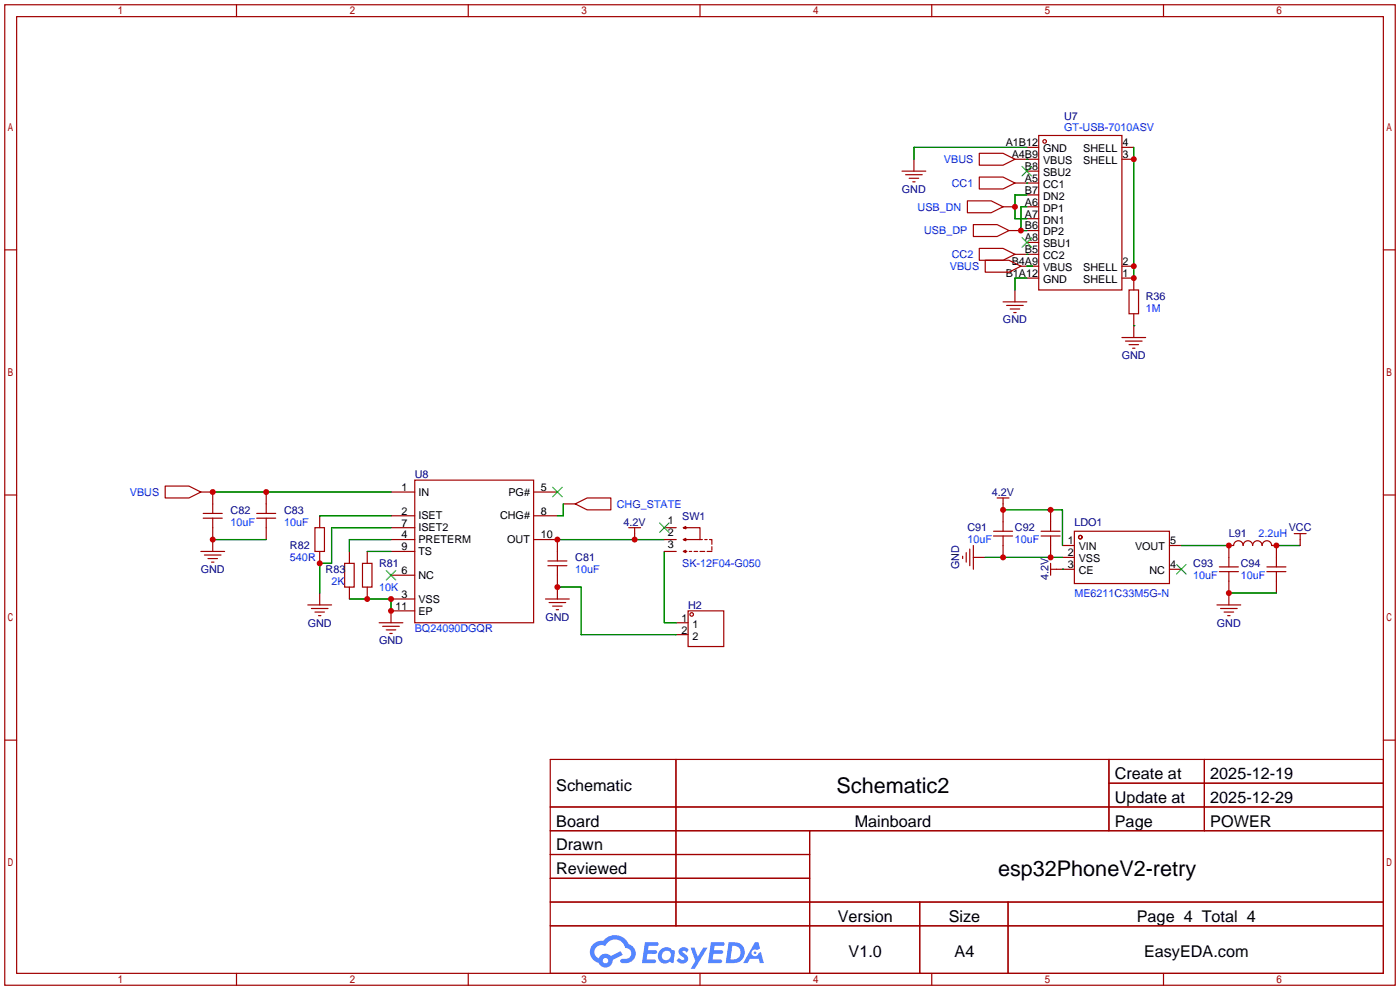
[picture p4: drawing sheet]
<svg xmlns="http://www.w3.org/2000/svg" width="299mm" height="212mm" viewBox="0 0 299 212" stroke-linecap="round" stroke-linejoin="round" font-family="sans-serif">
<g fill="none" stroke="#a10000" stroke-width=".25">
<path d="M1 1h297.2v209.6h-297.2zM3.6 3.6h292.1v204.4h-292.1zM50.5 1v2.6M100.1 1v2.6M149.6 1v2.6M199.1 1v2.6M248.7 1v2.6M1 53.4h2.6M295.7 53.4h2.5M1 105.8h2.6M295.7 105.8h2.5M1 158.2h2.6"/>
<path d="M295.7 158.2h2.5M117.6 162.3h178.1v45.7h-178.1zM117.6 172.5h178.1M117.6 177.5h178.1M144.5 162.3v35.6M173 177.5v30.5M237 162.3v15.2M237 167.4h58.7M257.4 162.3v15.2M117.6 182.6h55.4M117.6 192.8h178.1M117.6 187.7h55.4"/>
<path d="M117.6 197.9h178.1M196.6 192.8v15.2M215.4 192.8v15.2M50.5 208v2.6M100.1 208v2.6M149.6 208v2.6M199.1 208v2.6M248.7 208v2.6"/>
</g>
<g fill="#5487ff">
<path d="M145.3 202.7a1.3 1.3 0 0 1 1.9 .3l-.4 .6a.54 .54 0 0 0-.9-.2l.1 .2a1.34 1.34 0 0 1 .9 1.8 1.47 1.47 0 0 1-2.3-.1l.5-.6 .8 .5a.31 .31 0 0 0 .4-.3 .31 .31 0 0 0-.3-.4 1.12 1.12 0 0 1-.7-1.8z"/>
<path d="M147.6 202.5h.9l.6 2 1.2-2h.9l-2.7 4.6h-.9l1-1.7z"/>
<path d="M137.8 201.4h1.7a1.31 1.31 0 0 1 1.2 .2 .4 .4 0 0 1-.3 .5l-1.8 .1-.1 .9h1.6a.4 .4 0 0 1 .4 .4 .4 .4 0 0 1-.5 .4h-1.6l-.2 1.2h1.4a.46 .46 0 0 1 .5 0 .46 .46 0 0 1 .1 .5l-.4 .2h-2.6z"/>
<path d="M151.9 201.4h1.7a1.32 1.32 0 0 1 1.2 .2 .39 .39 0 0 1-.3 .5l-1.8 .1-.1 .9h1.6a.4 .4 0 0 1 .4 .4 .4 .4 0 0 1-.4 .4h-1.7l-.2 1.2h1.4a.46 .46 0 0 1 .5 0 .46 .46 0 0 1 .1 .5l-.4 .2h-2.6z"/>
<path d="M161.3 201.4h.8l.3 1.3-.6 .4a.75 .75 0 0 0-1.1 .3 .75 .75 0 0 0 .5 1 .75 .75 0 0 0 .9-.7l.5-.2 .6 2.3h-.8l-.3-.9h-1.8l-.5 .9h-1z"/>
<path d="M155.7 201.4l-.6 4.4h1.5a2.27 2.27 0 0 0 2.6-2.2 2.27 2.27 0 0 0-2.7-2.2zM156.5 202.1a1.5 1.5 0 0 1 1.8 1.6 1.5 1.5 0 0 1-1.9 1.4h-.3z"/>
<path d="M141.2 203a1.6 1.6 0 0 0-.3 2.3 1.6 1.6 0 0 0 2.3 .2l.7 .3 .3-2.4-.1-.3-.5-.1a1.58 1.58 0 0 0-2.4 0zM141.8 203.5a.98 .98 0 0 1 1.6 .4 .98 .98 0 0 1-1.1 1.3 .94 .94 0 0 1-.9-.7 .94 .94 0 0 1 .4-1z"/>
<path d="M126.8 201.8a2.37 2.37 0 0 0 1.1 4 1.54 1.54 0 0 0 1.8 1 1.54 1.54 0 0 0 1.2-1.6l2.2-1.1-.5-.8-2 1a1.57 1.57 0 0 0-2.7 .5 1.5 1.5 0 0 1-.7-2.1 1.5 1.5 0 0 1 2.2-.5 2.23 2.23 0 0 1 2.3-1.4 2.23 2.23 0 0 1 2 1.8 1.16 1.16 0 0 1 1.2 1.1 1.16 1.16 0 0 1-1.1 1.2h-.7a.47 .47 0 0 0-.5 .4 .47 .47 0 0 0 .4 .5 2.17 2.17 0 0 0 2.5-.9 2.17 2.17 0 0 0-.3-2.7l-.8-.4a3.2 3.2 0 0 0-5.5-.7l-1.1 .1zM128.8 205.3a.6 .6 0 0 1 1.2 0 .6 .6 0 0 1-1.2 0z"/>
<circle cx="161.4" cy="203.6" r=".28"/>
</g>
<g fill="none" stroke="#a10000" stroke-width=".25">
<path d="M192.8 36.6h5.1M193.5 37.3h3.6M194.3 38.1h2M195.1 38.9h.5M195.3 34v2.6M209.3 32.8h5.1l2.5 1.2-2.5 1.3h-5.1zM209.3 37.8h5.1l2.5 1.3-2.5 1.3h-5.1zM216.9 34h5.1M216.9 39.1h5.1M219.5 31.5h2.5M219.5 36.6h2.5M222 29h17.8v33h-17.8z"/>
<path d="M239.8 31.5h2.5M239.8 34h2.5M206.8 42.9h5l2.6 1.3-2.6 1.3h-5zM208 48h5.1l2.5 1.3-2.5 1.2h-5.1zM209.3 53.1h5.1l2.5 1.3-2.5 1.2h-5.1zM210.6 55.6h5l2.6 1.3-2.6 1.3h-5zM214.4 44.2h2.5M215.6 49.3h2.6M216.9 54.4h5.1M218.2 56.9h3.8M219.5 59.4h2.5M219.5 51.8h2.5"/>
<path d="M219.5 49.3h2.5M219.5 46.7h2.5M219.5 44.2h2.5M219.5 41.7h2.5M239.8 56.9h2.5M239.8 59.4h2.5v2.6M214.4 64.5h5.1M215.1 65.3h3.6M215.9 66h2M216.7 66.8h.5M216.9 62v2.5M239.8 72.1h5.1"/>
<path d="M240.5 72.9h3.6M241.3 62h2v5.1h-2zM241.3 73.7h2M242.1 74.4h.5M242.3 67.1v5M35.3 103.9h5.1l2.5 1.3-2.5 1.2h-5.1zM42.9 105.2h2.6v4.5M42.9 117.9h5.1M43.4 109.7h4.1M43.4 110.7h4.1M43.7 118.6h3.5M44.4 119.4h2.1"/>
<path d="M45.5 110.7v7.2M54.9 109.7h4M54.9 110.7h4M56.9 105.2v4.5M56.9 110.7v4.6M67.3 112.8h2v5.1h-2zM68.3 110.2v2.6M68.3 117.9v2.5M74.7 117.9v2.5M78.5 117.9v2.5M83.6 105.2h5M83.6 110.2h5"/>
<path d="M83.6 112.8h5M83.6 115.3h5M83.6 117.9h5M88.6 102.6h25.4v30.5h-25.4zM114 105.2h5.1M114 110.2h5.1M114 115.3h5.1v4.6M117.1 119.9h4.1M120.4 107.7h2.5M122.9 107.7l2.6-1.3h5.1v2.6h-5.1zM134.4 112.8h2.5M135.6 112.8v2.5"/>
<path d="M142 112.8h2.5M142 115.3h2.5M142 117.9h2.5M146 117.9l.6 .2v-.5l-.6 .3h.8M146.8 112.8h-.8l.6-.3v.5l-.6-.2h3.6v2.5h-3.6l.6 .3v-.5l-.6 .2h.8M147.3 117.9h.5M148.3 117.9h.8M149.6 115.3h.5M149.6 117.9h1M150.6 115.3h.5M151.1 117.9h1M151.6 115.3h.5v1"/>
<path d="M152.1 116.8v.8M205.7 118.9v.5M206.5 118.1v2M207.3 117.3v3.6M208 119.1h2.6M208 116.6v5.1M212.3 113.5h4.1M212.3 114.6h4.1M213.1 106.4h2.5M214.4 106.4v7.1M214.4 114.6v4.5M222.5 113.5h4.1"/>
<path d="M222.5 114.6h4.1M224.5 109v4.5M224.5 114.6v4.5M227.1 116.6h2.5M227.1 119.1h2.5M229.6 113.5h20.3v11.2h-20.3zM249.9 116.6h2.6M276.6 114h2.5M277.9 114v2.6M45.2 120.1h.5M65.8 129.3h5.1M66.5 130h3.6"/>
<path d="M67.3 130.8h2M68.1 131.6h.5M68.3 126.7v2.6M73.7 120.4h2v5.1h-2zM74.7 125.5v2.5M77.5 120.4h2v5.1h-2zM78.5 125.5v2.5M81 133.1h5.1M81.8 133.9h3.5M82.5 134.6h2.1M83.3 135.4h.5M83.6 122.9h5"/>
<path d="M83.6 128h5M88.6 130.6h-5v2.5M116.6 128h5.1M117.1 120.9h4.1M117.3 128.8h3.6M118.1 129.5h2M118.9 130.3h.5M119.1 120.9v7.1M144.5 133.1h2.6M144.5 135.6h2.6M147.1 130.6h7.6v7.6h-7.6zM224.5 121.7h5.1"/>
<path d="M224.5 120.4v2.5M249.9 121.7h2.6M260.1 129.3h5.1M260.6 121.2h4.1M260.6 122.2h4.1M260.9 130h3.5M261.6 130.8h2.1M262.4 131.6h.5M262.6 121.2v-4.6h1.1a1.02 1.02 0 0 1 1-1 1.02 1.02 0 0 1 1 1 1.02 1.02 0 0 1 1-1 1.02 1.02 0 0 1 1 1 1.02 1.02 0 0 1 1-1 1.02 1.02 0 0 1 1 1 1.02 1.02 0 0 1 1.1-1 1.02 1.02 0 0 1 1 1h1v4.6M262.6 122.2v7.1M270.8 121.2h4M270.8 122.2h4"/>
<path d="M272.8 122.2v4.5"/>
<circle cx="223.3" cy="30.2" r=".38"/>
<circle cx="230.9" cy="114.8" r=".38"/>
<circle cx="147.8" cy="131.3" r=".38"/>
</g>
<path d="M218.4 35.6l2.1 2M220.5 35.6l-2.1 2M218.4 50.8l2.1 2M220.5 50.8l-2.1 2M118.1 104.1l2 2.1M120.1 104.1l-2 2.1M141 111.8l2 2M143 111.8l-2 2M82.5 121.9l2.1 2.1M84.6 121.9l-2.1 2.1M251.5 120.6l2 2.1M253.5 120.6l-2 2.1" fill="none" stroke="#3c3" stroke-width=".25"/>
<g fill="none" stroke="#008700" stroke-width=".25">
<path d="M219.5 34h.1M219.5 39.1h.1M219.5 31.5h-24.2v2.5M242.3 31.5v27.9M219.5 54.4h.1M219.5 41.7h-2.6v5h2.6M219.5 59.4h-2.6v2.6M219.5 56.9h1.2M219.5 44.2h-1.3v5.1h1.3M242.3 69.6h.1M45.5 105.2h38.1M45.5 115.3h11.4"/>
<path d="M68.3 110.2h15.3M78.5 117.9h5.1M83.6 112.8h-12.7v7.6h-2.6v6.3M83.6 115.3h-8.9v2.6M119.1 115.3h22.9M120.4 107.7v2.5h-1.3M142 117.9v15.2h2.5M210.6 119.1h16.5M214.4 109h12.7v7.6M252.5 116.6h10.1M272.8 116.6h5.1M74.7 128h8.9v2.6"/>
<path d="M119.1 125.5h5.1v10.1h20.3M227.1 121.7h.1M262.6 126.7h10.2"/>
</g>
<g fill="#c00">
<circle cx="242.3" cy="59.4" r=".63"/>
<circle cx="242.3" cy="56.9" r=".63"/>
<circle cx="242.3" cy="34" r=".63"/>
<circle cx="216.9" cy="44.2" r=".63"/>
<circle cx="218.2" cy="49.3" r=".63"/>
<circle cx="83.6" cy="128" r=".63"/>
<circle cx="83.6" cy="130.6" r=".63"/>
<circle cx="78.5" cy="128" r=".63"/>
<circle cx="56.9" cy="105.2" r=".63"/>
<circle cx="45.5" cy="105.2" r=".63"/>
<circle cx="68.3" cy="120.4" r=".63"/>
<circle cx="45.5" cy="115.3" r=".63"/>
<circle cx="119.1" cy="115.3" r=".63"/>
<circle cx="135.6" cy="115.3" r=".63"/>
<circle cx="119.1" cy="125.5" r=".63"/>
<circle cx="214.4" cy="109" r=".63"/>
<circle cx="224.5" cy="109" r=".63"/>
<circle cx="224.5" cy="119.1" r=".63"/>
<circle cx="214.4" cy="119.1" r=".63"/>
<circle cx="262.6" cy="116.6" r=".63"/>
<circle cx="272.8" cy="116.6" r=".63"/>
<circle cx="262.6" cy="126.7" r=".63"/>
</g>
<g font-size="4.6">
<text x="178.8" y="169.4">Schematic2</text>
<text x="213.3" y="187.2">esp32PhoneV2-retry</text>
</g>
<g font-size="3.5">
<text x="238.3" y="166.5">Create at</text>
<text x="258.7" y="166.5">2025-12-19</text>
<text x="118.9" y="169.1">Schematic</text>
<text x="238.3" y="171.6">Update at</text>
<text x="258.7" y="171.6">2025-12-29</text>
<text x="118.9" y="176.7">Board</text>
<text x="182.7" y="176.7">Mainboard</text>
<text x="238.3" y="176.7">Page</text>
<text x="258.7" y="176.7">POWER</text>
<text x="118.9" y="181.8">Drawn</text>
<text x="118.9" y="186.8">Reviewed</text>
<text x="179.1" y="197">Version</text>
<text x="202.8" y="197">Size</text>
<text x="243" y="197">Page 4 Total 4</text>
<text x="181.4" y="204.6">V1.0</text>
<text x="204" y="204.6">A4</text>
<text x="244.5" y="204.6">EasyEDA.com</text>
</g>
<g font-size="2.3" fill="#000080">
<text x="227.4" y="25.7">U7</text>
<text x="192.8" y="41.2">GND</text>
<text x="244.9" y="64.1">R36</text>
<text x="214.4" y="69.1">GND</text>
<text x="239.8" y="76.8">GND</text>
<text x="88.6" y="102.2">U8</text>
<text x="212" y="106">4.2V</text>
<text x="49.3" y="109.8">C82</text>
<text x="60.7" y="109.8">C83</text>
<text x="133.3" y="112.3">4.2V</text>
<text x="145.8" y="111">SW1</text>
<text x="206.8" y="113.6">C91</text>
<text x="216.9" y="113.6">C92</text>
<text x="229.6" y="112.3">LDO1</text>
<text x="275.4" y="113.6">VCC</text>
<text x="62" y="117.4">R82</text>
<text x="122.9" y="119.9">C81</text>
<text x="262.6" y="114.9">L91</text>
<text x="42.9" y="122.5">GND</text>
<text x="69.6" y="122.5">R83</text>
<text x="81" y="121.2">R81</text>
<text x="205" y="121.7" transform="rotate(-90 205 121.7)">GND</text>
<text x="224.1" y="124" transform="rotate(-90 224.1 124)">4.2V</text>
<text x="255" y="121.2">C93</text>
<text x="265.2" y="121.2">C94</text>
<text x="147.1" y="130.1">H2</text>
<text x="65.8" y="133.9">GND</text>
<text x="81" y="137.7">GND</text>
<text x="116.6" y="132.6">GND</text>
<text x="260.1" y="133.9">GND</text>
</g>
<g font-size="2.3" fill="#00f">
<text x="227.4" y="28.1">GT-USB-7010ASV</text>
<text x="201.7" y="34.8">VBUS</text>
<text x="203.4" y="39.9">CC1</text>
<text x="196.1" y="45">USB_DN</text>
<text x="197.5" y="50.1">USB_DP</text>
<text x="203" y="57.7">VBUS</text>
<text x="203.4" y="55.2">CC2</text>
<text x="244.9" y="66.6">1M</text>
<text x="27.7" y="106">VBUS</text>
<text x="49.3" y="112.3">10uF</text>
<text x="60.7" y="112.3">10uF</text>
<text x="131.8" y="108.5">CHG_STATE</text>
<text x="62" y="119.9">540R</text>
<text x="206.8" y="116.1">10uF</text>
<text x="216.9" y="116.1">10uF</text>
<text x="269" y="114.9">2.2uH</text>
<text x="70.9" y="125">2K</text>
<text x="122.9" y="122.5">10uF</text>
<text x="145.8" y="121.2">SK-12F04-G050</text>
<text x="255" y="123.7">10uF</text>
<text x="265.2" y="123.7">10uF</text>
<text x="81" y="126.3">10K</text>
<text x="229.6" y="127.6">ME6211C33M5G-N</text>
<text x="88.6" y="135.2">BQ24090DGQR</text>
</g>
<g font-size="2.3">
<text x="214.9" y="31.3">A1B12</text>
<text x="216.2" y="33.8">A4B9</text>
<text x="222.9" y="35.1">VBUS</text>
<text x="222.9" y="32.5">GND</text>
<text x="231.5" y="32.5">SHELL</text>
<text x="231.5" y="35.1">SHELL</text>
<text x="239.9" y="31.3">4</text>
<text x="239.9" y="33.8">3</text>
<text x="219" y="41.4">B7</text>
<text x="219" y="38.9">A5</text>
<text x="219" y="36.3">B8</text>
<text x="222.9" y="40.2">CC1</text>
<text x="222.9" y="37.6">SBU2</text>
<text x="219" y="46.5">A7</text>
<text x="219" y="44">A6</text>
<text x="222.9" y="47.8">DN1</text>
<text x="222.9" y="45.2">DP1</text>
<text x="222.9" y="42.7">DN2</text>
<text x="219" y="51.6">A8</text>
<text x="219" y="49">B6</text>
<text x="222.9" y="52.9">SBU1</text>
<text x="222.9" y="50.3">DP2</text>
<text x="214.9" y="59.2">B1A12</text>
<text x="216.2" y="56.7">B4A9</text>
<text x="219" y="54.1">B5</text>
<text x="222.9" y="57.9">VBUS</text>
<text x="222.9" y="55.4">CC2</text>
<text x="231.5" y="57.9">SHELL</text>
<text x="239.9" y="56.7">2</text>
<text x="239.9" y="59.2">1</text>
<text x="222.9" y="60.5">GND</text>
<text x="231.5" y="60.5">SHELL</text>
<text x="85.8" y="104.9">1</text>
<text x="89.4" y="105.9">IN</text>
<text x="108.7" y="105.9">PG#</text>
<text x="115.6" y="104.9">5</text>
<text x="85.8" y="110">2</text>
<text x="85.8" y="112.5">7</text>
<text x="89.4" y="111">ISET</text>
<text x="89.4" y="113.6">ISET2</text>
<text x="106.9" y="111">CHG#</text>
<text x="115.6" y="110">8</text>
<text x="142.8" y="112.1">1</text>
<text x="85.8" y="115.1">4</text>
<text x="85.8" y="117.6">9</text>
<text x="89.4" y="116.1">PRETERM</text>
<text x="89.4" y="118.6">TS</text>
<text x="108.4" y="116.1">OUT</text>
<text x="115.6" y="115.1">10</text>
<text x="142.8" y="117.1">3</text>
<text x="142.8" y="114.6">2</text>
<text x="228.2" y="116.4">1</text>
<text x="228.2" y="118.9">2</text>
<text x="230.6" y="117.6">VIN</text>
<text x="242.6" y="117.6">VOUT</text>
<text x="250.1" y="116.4">5</text>
<text x="85.8" y="122.7">6</text>
<text x="89.4" y="123.7">NC</text>
<text x="228.2" y="121.4">3</text>
<text x="230.6" y="120.2">VSS</text>
<text x="230.6" y="122.7">CE</text>
<text x="245.7" y="122.7">NC</text>
<text x="250.1" y="121.4">4</text>
<text x="84.6" y="130.3">11</text>
<text x="85.8" y="127.8">3</text>
<text x="89.4" y="128.8">VSS</text>
<text x="89.4" y="131.3">EP</text>
<text x="145.7" y="132.9">1</text>
<text x="145.7" y="135.4">2</text>
<text x="148" y="134.1">1</text>
<text x="148" y="136.7">2</text>
</g>
</svg>
